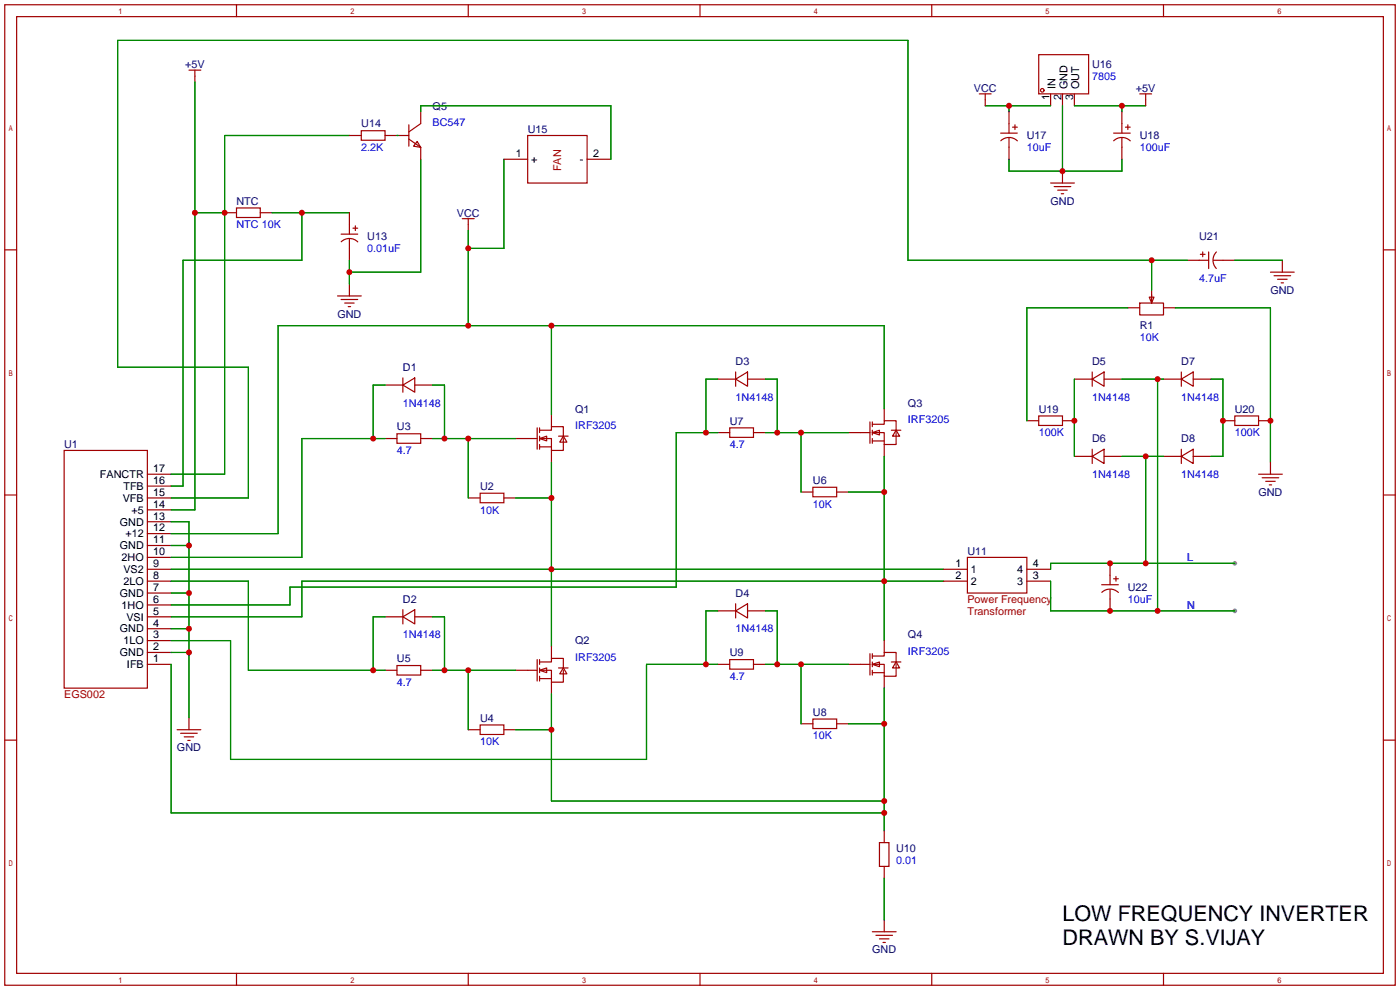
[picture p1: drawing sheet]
<svg xmlns="http://www.w3.org/2000/svg" width="299mm" height="212mm" viewBox="0 0 299 212" stroke-linecap="round" stroke-linejoin="round" font-family="sans-serif">
<g fill="#999">
<circle cx="263.9" cy="130.6" r=".51"/>
<circle cx="263.9" cy="120.4" r=".51"/>
</g>
<g fill="none" stroke="#a10000" stroke-width=".25">
<path d="M1 1h297.2v209.6h-297.2zM3.6 3.6h292.1v204.4h-292.1zM40.4 15h2.5M41.7 15v2.5M50.5 1v2.6M100.1 1v2.6M149.6 1v2.6M199.1 1v2.6M222 11.7h10.7v8.4h-10.7zM248.7 1v2.6M74.7 29h2.5M77.2 27.9h5.1v2.1h-5.1z"/>
<path d="M82.3 29h5.1M87.4 26.7v4.5M87.4 29.7l2.5 1.8M89.2 30.2l.7 1.3-1.5-.3zM89.9 23.9v2.5l-2.5 1.8M89.9 31.5v2.5M107.7 34h5.1M112.8 29h12.7v10.1h-12.7zM125.5 34h5.1M209.3 20.1h2.5M210.6 20.1v2.5M213.9 28.4h3.5"/>
<path d="M213.9 30.1a2.54 2.54 0 0 1 3.5 0M215.6 23.9v4.5M215.6 29.5v4.5M216.4 27.2h1M216.9 26.7v1M224.5 20.1v2.5M224.5 39.1h5.1M225.3 39.9h3.6M227.1 20.1v2.5M227.1 36.6v2.5M229.6 20.1v2.5M238 28.4h3.6"/>
<path d="M238 30.1a2.54 2.54 0 0 1 3.6 0M239.8 23.9v4.5M239.8 29.5v4.5M240.5 27.2h1.1M241 26.7v1M243.6 20.1h2.5M244.9 20.1v2.5M1 53.4h2.6M48 45.5h2.5M50.5 44.4h5.1v2.1h-5.1zM55.6 45.5h2.6M72.9 50h3.6"/>
<path d="M72.9 51.7a2.54 2.54 0 0 1 3.6 0M74.7 45.5v4.5M74.7 51.1v4.5M75.4 48.8h1.1M75.9 48.3v1M98.8 46.7h2.5M100.1 46.7v2.6M226.1 40.6h2M226.8 41.4h.5M253.7 55.6h4.6M256.5 54.4h1.1M257 53.8v1.1"/>
<path d="M258.3 53.8v3.6M259.3 55.6h4.6M260 53.8a2.54 2.54 0 0 0 0 3.6M271.5 58.2h5.1M272.3 58.9h3.5M273 59.7h2.1M274.1 55.6v2.6M295.7 53.4h2.5M72.1 63.2h5.1M72.9 64h3.6M73.7 64.8h2M74.4 65.5h.5"/>
<path d="M74.7 60.7v2.5M157.2 79.5v3M233.4 79.5v3M241 65.8h2.6M243.6 64.8h5.1v2.5h-5.1zM245.6 63.5h1l-.5 1.3zM246.1 62v2.5M248.7 65.8h2.5M252.5 79.5v3M273.8 60.5h.5M13.7 96.3h17.8v50.8h-17.8zM82.3 93.7h2.5"/>
<path d="M82.3 82.3h3.8M84.8 92.7h5.1v2h-5.1zM86.1 82.3l2.5-1.5v3zM86.1 80.8v3M88.6 82.3h3.9M89.9 93.7h2.6M110.2 93.7h4.6M114.8 91.4v4.6M115.3 93.7h2.6v2.6h2.5v-2.6M115.3 91.9h2.6v-.7h2.5v2M115.3 93.7l1.5-.5v1zM115.3 91.4v1.1"/>
<path d="M115.3 93.2v1M115.3 95v1M115.3 95.5h2.6M117.9 88.6v2.6M117.9 96.3v2.5M119.4 93.2h2M120.4 93.2l.8 1.3h-1.6zM153.4 92.5h2.6M153.4 81h3.8M156 91.4h5v2.1h-5zM157.2 81l2.6-1.5v3zM159.8 81h3.8"/>
<path d="M161 92.5h2.6M181.4 92.5h4.5M185.9 90.2v4.5M186.4 92.5h2.6v2.5h2.5v-2.5M186.4 90.7h2.6v-.8h2.5v2M186.4 92.5l1.6-.6v1.1zM186.4 90.2v1M186.4 91.9v1.1M186.4 93.7v1M186.4 94.2h2.6M189 87.4v2.5M189 95v2.5"/>
<path d="M190.5 91.9h2M191.5 91.9l.8 1.3h-1.5zM219.5 89.9h2.5M222 88.9h5.1v2h-5.1zM227.1 89.9h2.5M229.6 81h3.8M229.6 97.5h3.8M233.4 81l2.6-1.5v3zM233.4 97.5l2.6-1.5v3.1zM233.4 96v3.1M236 81h3.8M236 97.5h3.8"/>
<path d="M248.7 81h3.8M248.7 97.5h3.8M252.5 81l2.5-1.5v3zM252.5 97.5l2.5-1.5v3.1zM252.5 96v3.1M255 81h3.8M255 97.5h3.8M261.4 89.9h2.5M263.9 88.9h5.1v2h-5.1zM269 89.9h2.5M271.5 98.8v2.5M1 105.8h2.6"/>
<path d="M31.5 119.1h5.1M31.5 116.6h5.1M31.5 114h5.1M31.5 111.5h5.1M31.5 109h5.1M31.5 106.4h5.1M31.5 103.9h5.1M31.5 101.3h5.1M100.1 106.4h2.5M102.6 105.4h5.1v2h-5.1zM107.7 106.4h2.5M171.2 105.2h2.5"/>
<path d="M173.7 104.1h5.1v2.1h-5.1zM178.8 105.2h2.6M206.8 119.1h12.7v7.6h-12.7zM269 101.3h5.1M269.7 102.1h3.6M270.5 102.9h2M271.3 103.6h.5M295.7 105.8h2.5M31.5 139.4h5.1M31.5 136.9h5.1M31.5 134.4h5.1M31.5 131.8h5.1"/>
<path d="M31.5 129.3h5.1M31.5 126.7h5.1M31.5 124.2h5.1M31.5 121.7h5.1M82.3 131.8h3.8M86.1 131.8l2.5-1.5v3.1zM86.1 130.3v3.1M88.6 131.8h3.9M117.9 138.2v2.5M153.4 130.6h3.8M157.2 130.6l2.6-1.6v3.1zM157.2 129v3.1"/>
<path d="M159.8 130.6h3.8M185.9 139.7v4.6M186.4 139.7v1M189 136.9v2.5M201.7 124.2h5.1M201.7 121.7h5.1M219.5 124.2h5M219.5 121.7h5M235.5 125h3.5M235.5 126.6a2.54 2.54 0 0 1 3.5 0M237.2 120.4v4.6M237.2 126v4.6"/>
<path d="M238 123.7h1M238.5 123.2v1M1 158.2h2.6M31.5 142h5.1M37.8 156h5.1M38.6 156.7h3.6M39.4 157.5h2M40.1 158.2h.5M40.4 153.4v2.6M82.3 143.3h2.5M84.8 142.2h5.1v2.1h-5.1zM89.9 143.3h2.6"/>
<path d="M100.1 156h2.5M102.6 154.9h5.1v2.1h-5.1zM107.7 156h2.5M110.2 143.3h4.6M114.8 141v4.5M115.3 143.3h2.6v2.5h2.5v-2.5M115.3 141.5h2.6v-.8h2.5v2M115.3 143.3l1.5-.6v1.1zM115.3 141v1M115.3 142.7v1.1M115.3 144.5v1M115.3 145h2.6"/>
<path d="M117.9 145.8v2.5M119.4 142.7h2M120.4 142.7l.8 1.3h-1.6zM153.4 142h2.6M156 141h5v2h-5zM161 142h2.6M171.2 154.7h2.5M173.7 153.7h5.1v2h-5.1zM178.8 154.7h2.6M181.4 142h4.5M186.4 142h2.6v2.5h2.5v-2.5M186.4 140.2h2.6v-.8h2.5v2.1"/>
<path d="M186.4 142l1.6-.5v1zM186.4 141.5v1M186.4 143.3v1M186.4 143.8h2.6M189 144.5v2.6M190.5 141.5h2M191.5 141.5l.8 1.2h-1.5zM295.7 158.2h2.5M189 177.5v2.6M186.4 199.1h5.1M187.2 199.9h3.6M188 180.1h2v5.1h-2z"/>
<path d="M189 185.2v2.5M189 196.6v2.5M50.5 208v2.6M100.1 208v2.6M149.6 208v2.6M188 200.7h2M188.7 201.4h.5M199.1 208v2.6M248.7 208v2.6"/>
<circle cx="222.8" cy="19.3" r=".38"/>
</g>
<g fill="none" stroke="#008700" stroke-width=".25">
<path d="M41.7 17.5v91.5h-5.1M74.7 29h-26.7v72.3h-11.4M84.8 29h.1M89.9 34v24.2h-15.2M89.9 23.9v-1.3h40.7v11.4M107.7 34v19.1h-7.6M210.6 22.6h13.9M215.6 22.6v1.3M215.6 34v2.6h24.2v-2.6M227.1 22.6v14M229.6 22.6h15.3M239.8 22.6v1.3"/>
<path d="M41.7 45.5h6.3M58.2 45.5h16.5M64.5 45.5v10.1h-25.4v48.3h-2.5M74.7 55.6v5.1M100.1 49.3v20.3M246.1 55.6v6.4M253.7 55.6h-59.6v-47h-169v69.9h28v27.9h-16.5M263.9 55.6h10.2M117.9 69.6v19M241 65.8h-21.5v24.1M251.2 65.8h20.3v33M82.3 93.7h-17.8v25.4h-27.9"/>
<path d="M82.3 82.3h-2.5v11.4M92.5 93.7h17.7M92.5 82.3h2.5v11.4M100.1 93.7v12.7M117.9 98.8v39.4M153.4 92.5h-8.9v33h-82.5v3.8h-25.4M153.4 81h-2.5v11.5M163.6 92.5h17.8M163.6 81h2.5v11.5M171.2 92.5v12.7M189 87.4v-17.8h-129.6v44.4h-22.8M189 97.5v39.4"/>
<path d="M229.6 81v16.5M239.8 81h8.9M239.8 97.5h8.9M244.9 97.5v22.9M247.4 81v49.6M258.8 81h2.6v16.5h-2.6M36.6 111.5h3.8v41.9M36.6 116.6h3.8M110.2 106.4h7.7M181.4 105.2h7.6M36.6 121.7h165.1M36.6 124.2h16.5v19.1h29.2"/>
<path d="M36.6 136.9h12.7v25.4h88.9v-20.3h15.2M36.6 139.4h3.8M36.6 134.4h3.8M36.6 126.7h3.8M82.3 131.8h-2.5v11.5M92.5 131.8h2.5v11.5M153.4 130.6h-2.5v11.4M163.6 130.6h2.5v11.4M201.7 124.2h-137.2v7.6h-27.9M224.5 124.2v6.4h39.4M263.9 120.4h-39.4v1.3M36.6 142v31.7h152.4"/>
<path d="M92.5 143.3h17.7M100.1 143.3v12.7M110.2 156h7.7M117.9 148.3v22.9h71.1M163.6 142h17.8M171.2 142v12.7M181.4 154.7h7.6M189 147.1v30.4M189 187.7v8.9"/>
</g>
<g fill="#c00">
<circle cx="95" cy="93.7" r=".63"/>
<circle cx="100.1" cy="93.7" r=".63"/>
<circle cx="79.8" cy="93.7" r=".63"/>
<circle cx="117.9" cy="106.4" r=".63"/>
<circle cx="117.9" cy="121.7" r=".63"/>
<circle cx="95" cy="143.3" r=".63"/>
<circle cx="100.1" cy="143.3" r=".63"/>
<circle cx="79.8" cy="143.3" r=".63"/>
<circle cx="166.1" cy="92.5" r=".63"/>
<circle cx="171.2" cy="92.5" r=".63"/>
<circle cx="150.9" cy="92.5" r=".63"/>
<circle cx="189" cy="105.2" r=".63"/>
<circle cx="189" cy="124.2" r=".63"/>
<circle cx="166.1" cy="142" r=".63"/>
<circle cx="171.2" cy="142" r=".63"/>
<circle cx="150.9" cy="142" r=".63"/>
<circle cx="117.9" cy="156" r=".63"/>
<circle cx="189" cy="171.2" r=".63"/>
<circle cx="189" cy="154.7" r=".63"/>
<circle cx="189" cy="173.7" r=".63"/>
<circle cx="117.9" cy="69.6" r=".63"/>
<circle cx="100.1" cy="69.6" r=".63"/>
<circle cx="100.1" cy="53.1" r=".63"/>
<circle cx="41.7" cy="45.5" r=".63"/>
<circle cx="48" cy="45.5" r=".63"/>
<circle cx="64.5" cy="45.5" r=".63"/>
<circle cx="74.7" cy="58.2" r=".63"/>
<circle cx="215.6" cy="22.6" r=".63"/>
<circle cx="227.1" cy="36.6" r=".63"/>
<circle cx="239.8" cy="22.6" r=".63"/>
<circle cx="247.4" cy="81" r=".63"/>
<circle cx="247.4" cy="130.6" r=".63"/>
<circle cx="237.2" cy="130.6" r=".63"/>
<circle cx="244.9" cy="97.5" r=".63"/>
<circle cx="244.9" cy="120.4" r=".63"/>
<circle cx="237.2" cy="120.4" r=".63"/>
<circle cx="229.6" cy="89.9" r=".63"/>
<circle cx="261.4" cy="89.9" r=".63"/>
<circle cx="271.5" cy="89.9" r=".63"/>
<circle cx="246.1" cy="55.6" r=".63"/>
<circle cx="40.4" cy="139.4" r=".63"/>
<circle cx="40.4" cy="134.4" r=".63"/>
<circle cx="40.4" cy="126.7" r=".63"/>
<circle cx="40.4" cy="116.6" r=".63"/>
</g>
<g font-size="4.6">
<text x="227.1" y="196.9">LOW FREQUENCY INVERTER</text>
<text x="227.1" y="202">DRAWN BY S.VIJAY</text>
</g>
<g font-size="2.3" fill="#000080">
<text x="39.6" y="14.5">+5V</text>
<text x="233.4" y="14.5">U16</text>
<text x="92.5" y="23.4">Q5</text>
<text x="208.1" y="19.6">VCC</text>
<text x="242.8" y="19.6">+5V</text>
<text x="77.2" y="27.2">U14</text>
<text x="112.8" y="28.5">U15</text>
<text x="219.5" y="29.8">U17</text>
<text x="243.6" y="29.8">U18</text>
<text x="50.5" y="43.7">NTC</text>
<text x="97.6" y="46.3">VCC</text>
<text x="224.5" y="43.7">GND</text>
<text x="78.5" y="51.4">U13</text>
<text x="256.3" y="51.4">U21</text>
<text x="271.5" y="62.8">GND</text>
<text x="72.1" y="67.9">GND</text>
<text x="243.6" y="70.4">R1</text>
<text x="86.1" y="79.3">D1</text>
<text x="157.2" y="78">D3</text>
<text x="233.4" y="78">D5</text>
<text x="252.5" y="78">D7</text>
<text x="122.9" y="88.2">Q1</text>
<text x="194.1" y="86.9">Q3</text>
<text x="222" y="88.2">U19</text>
<text x="263.9" y="88.2">U20</text>
<text x="13.7" y="95.8">U1</text>
<text x="84.8" y="92">U3</text>
<text x="156" y="90.7">U7</text>
<text x="233.4" y="94.5">D6</text>
<text x="252.5" y="94.5">D8</text>
<text x="102.6" y="104.7">U2</text>
<text x="173.7" y="103.4">U6</text>
<text x="269" y="106">GND</text>
<text x="206.8" y="118.7">U11</text>
<text x="86.1" y="128.8">D2</text>
<text x="157.2" y="127.6">D4</text>
<text x="241" y="126.3">U22</text>
<text x="122.9" y="137.7">Q2</text>
<text x="194.1" y="136.4">Q4</text>
<text x="84.8" y="141.5">U5</text>
<text x="156" y="140.3">U9</text>
<text x="102.6" y="154.2">U4</text>
<text x="173.7" y="153">U8</text>
<text x="37.8" y="160.6">GND</text>
<text x="191.5" y="182.2">U10</text>
<text x="186.4" y="203.8">GND</text>
</g>
<g font-size="2.3" fill="#00f">
<text x="233.4" y="17.1">7805</text>
<text x="92.5" y="27">BC547</text>
<text x="77.2" y="32.3">2.2K</text>
<text x="219.5" y="32.3">10uF</text>
<text x="243.6" y="32.3">100uF</text>
<text x="50.5" y="48.8">NTC 10K</text>
<text x="78.5" y="53.9">0.01uF</text>
<text x="256.3" y="60.2">4.7uF</text>
<text x="243.6" y="72.9">10K</text>
<text x="86.1" y="86.9">1N4148</text>
<text x="157.2" y="85.6">1N4148</text>
<text x="233.4" y="85.6">1N4148</text>
<text x="252.5" y="85.6">1N4148</text>
<text x="122.9" y="91.7">IRF3205</text>
<text x="156" y="95.8">4.7</text>
<text x="194.1" y="90.5">IRF3205</text>
<text x="222" y="93.3">100K</text>
<text x="263.9" y="93.3">100K</text>
<text x="84.8" y="97.1">4.7</text>
<text x="233.4" y="102.2">1N4148</text>
<text x="252.5" y="102.2">1N4148</text>
<text x="102.6" y="109.8">10K</text>
<text x="173.7" y="108.5">10K</text>
<text x="253.7" y="119.9">L</text>
<text x="241" y="128.8">10uF</text>
<text x="253.7" y="130.1">N</text>
<text x="86.1" y="136.4">1N4148</text>
<text x="157.2" y="135.2">1N4148</text>
<text x="122.9" y="141.3">IRF3205</text>
<text x="194.1" y="140">IRF3205</text>
<text x="84.8" y="146.6">4.7</text>
<text x="156" y="145.3">4.7</text>
<text x="102.6" y="159.3">10K</text>
<text x="173.7" y="158">10K</text>
<text x="191.5" y="184.7">0.01</text>
</g>
<g font-size="2.3">
<text x="224.3" y="21.5" transform="rotate(-90 224.3 21.5)">1</text>
<text x="225.6" y="19.1" transform="rotate(-90 225.6 19.1)">IN</text>
<text x="226.8" y="21.5" transform="rotate(-90 226.8 21.5)">2</text>
<text x="228.1" y="19.1" transform="rotate(-90 228.1 19.1)">GND</text>
<text x="229.4" y="21.5" transform="rotate(-90 229.4 21.5)">3</text>
<text x="230.7" y="19.1" transform="rotate(-90 230.7 19.1)">OUT</text>
<text x="110.2" y="33.6">1</text>
<text x="113.5" y="34.8">+</text>
<text x="123.9" y="34.8">-</text>
<text x="126.7" y="33.6">2</text>
<text x="32.8" y="100.9">17</text>
<text x="21.4" y="102.2">FANCTR</text>
<text x="26.2" y="107.2">VFB</text>
<text x="26.4" y="104.7">TFB</text>
<text x="32.8" y="106">15</text>
<text x="32.8" y="103.4">16</text>
<text x="25.6" y="112.3">GND</text>
<text x="28.1" y="109.8">+5</text>
<text x="32.8" y="113.6">12</text>
<text x="32.8" y="111">13</text>
<text x="32.8" y="108.5">14</text>
<text x="25.6" y="117.4">GND</text>
<text x="26" y="119.9">2HO</text>
<text x="26.8" y="114.9">+12</text>
<text x="32.8" y="118.7">10</text>
<text x="32.8" y="116.1">11</text>
<text x="26.4" y="125">2LO</text>
<text x="26.4" y="122.5">VS2</text>
<text x="32.8" y="123.7">8</text>
<text x="32.8" y="121.2">9</text>
<text x="204.2" y="121.2">1</text>
<text x="204.2" y="123.7">2</text>
<text x="207.5" y="122.5">1</text>
<text x="207.5" y="125">2</text>
<text x="217.4" y="125">3</text>
<text x="217.4" y="122.5">4</text>
<text x="220.7" y="123.7">3</text>
<text x="220.7" y="121.2">4</text>
<text x="25.6" y="127.6">GND</text>
<text x="26" y="130.1">1HO</text>
<text x="32.8" y="131.4">5</text>
<text x="32.8" y="128.8">6</text>
<text x="32.8" y="126.3">7</text>
<text x="25.6" y="135.2">GND</text>
<text x="26.4" y="137.7">1LO</text>
<text x="27" y="132.6">VSI</text>
<text x="32.8" y="136.4">3</text>
<text x="32.8" y="133.9">4</text>
<text x="25.6" y="140.3">GND</text>
<text x="27.1" y="142.8">IFB</text>
<text x="32.8" y="141.5">1</text>
<text x="32.8" y="139">2</text>
</g>
<g font-size="2.3" fill="#a00000">
<text x="119.9" y="36.6" transform="rotate(-90 119.9 36.6)">FAN</text>
<text x="206.8" y="128.8">Power Frequency</text>
<text x="206.8" y="131.4">Transformer</text>
<text x="13.7" y="149.1">EGS002</text>
</g>
</svg>
